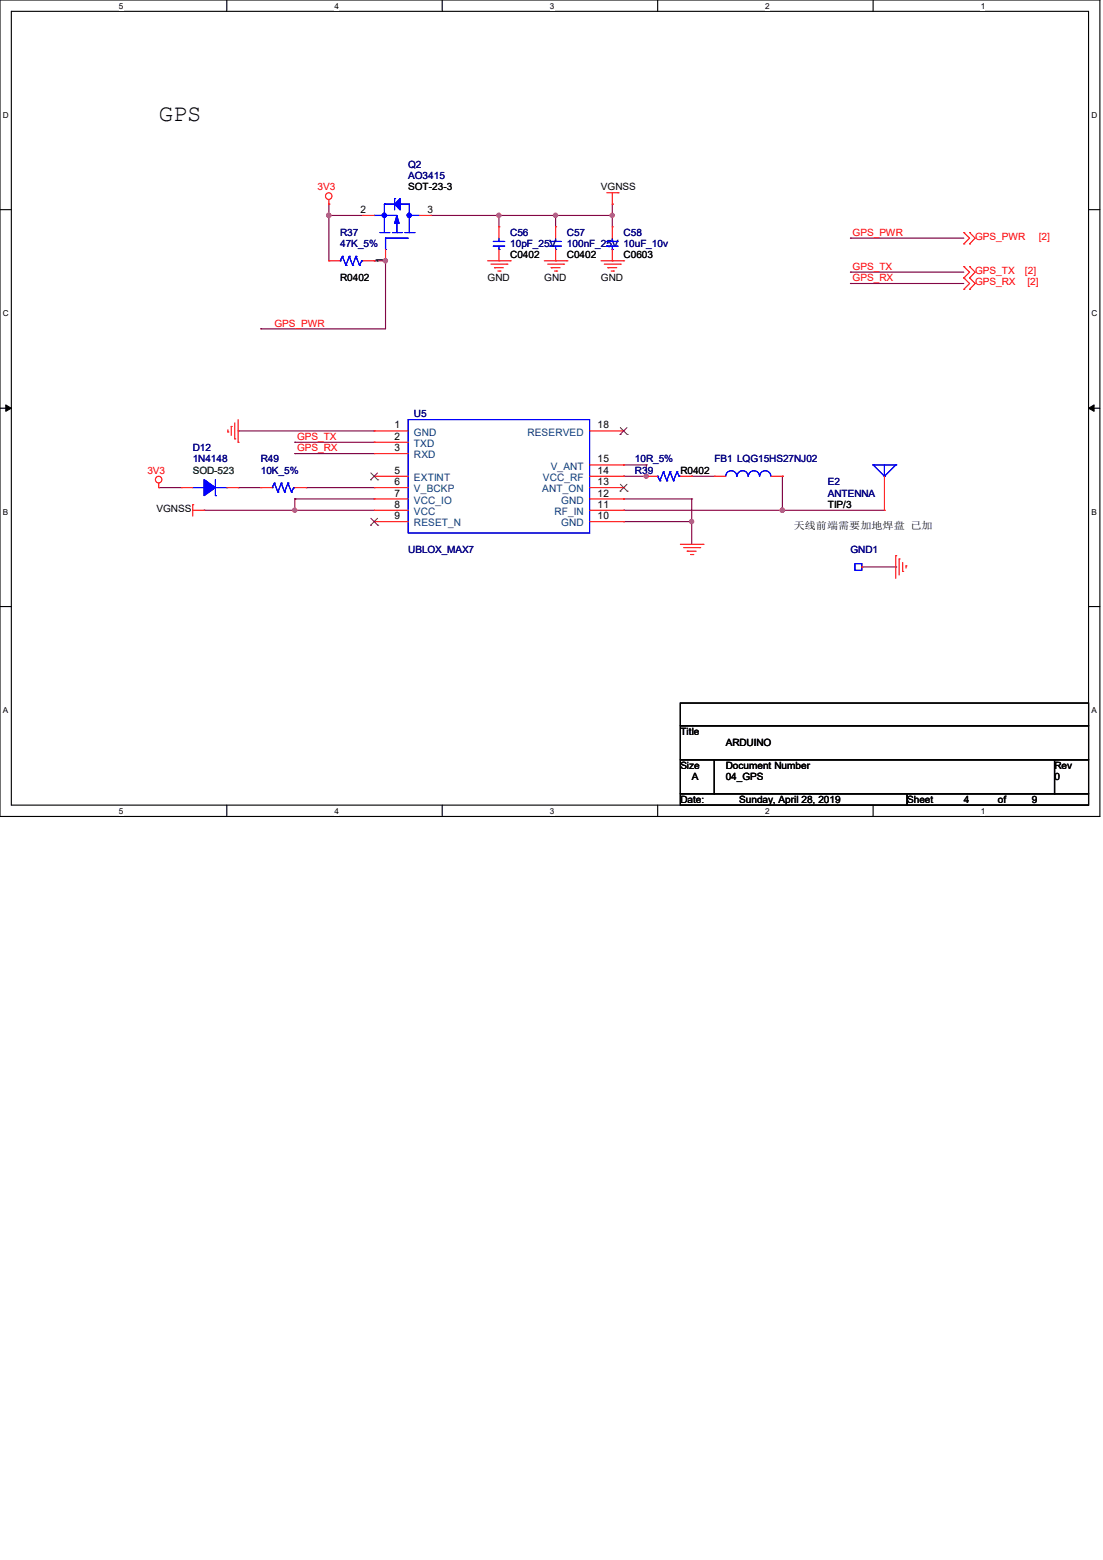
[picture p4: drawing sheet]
<svg xmlns="http://www.w3.org/2000/svg" width="210mm" height="297mm" viewBox="0 0 210 297" stroke-linecap="round" stroke-linejoin="round" font-family="sans-serif">
<path d="M0 0h209.4v155.4h-209.4zM2.2 2.2h205.1v151.1h-205.1z" fill="none" stroke="#000" stroke-width=".21"/>
<g fill="#fff">
<path d="M22.6 .3h.9v1.7h-.9z"/>
<path d="M22.6 153.5h.9v1.8h-.9z"/>
</g>
<path d="M43.2 0v2.2M43.2 153.3v2.1" fill="none" stroke="#000" stroke-width=".21"/>
<g fill="#fff">
<path d="M63.7 .3h.8v1.7h-.8z"/>
<path d="M63.7 153.5h.8v1.8h-.8z"/>
</g>
<path d="M84.2 0v2.2M84.2 153.3v2.1" fill="none" stroke="#000" stroke-width=".21"/>
<g fill="#fff">
<path d="M104.7 .3h.8v1.7h-.8z"/>
<path d="M104.7 153.5h.8v1.8h-.8z"/>
</g>
<path d="M125.2 0v2.2M125.2 153.3v2.1" fill="none" stroke="#000" stroke-width=".21"/>
<g fill="#fff">
<path d="M145.7 .3h.9v1.7h-.9z"/>
<path d="M145.7 153.5h.9v1.8h-.9z"/>
</g>
<path d="M166.2 0v2.2M166.2 153.3v2.1" fill="none" stroke="#000" stroke-width=".21"/>
<g fill="#fff">
<path d="M186.7 .3h.9v1.7h-.9z"/>
<path d="M186.7 153.5h.9v1.8h-.9z"/>
<path d="M.6 21h1.1v1.8h-1.1z"/>
<path d="M207.8 21h1.1v1.8h-1.1z"/>
<path d="M.6 58.8h1.1v1.7h-1.1z"/>
<path d="M207.8 58.8h1.1v1.7h-1.1z"/>
</g>
<path d="M0 39.9h2.2M207.3 39.9h2.1" fill="none" stroke="#000" stroke-width=".21"/>
<g fill="#fff">
<path d="M.6 96.6h1v1.7h-1z"/>
<path d="M207.8 96.6h1v1.7h-1z"/>
</g>
<path d="M0 77.7h2.2M207.3 77.7h2.1" fill="none" stroke="#000" stroke-width=".21"/>
<path d="M1.1 77.1l1.1 .6-1.1 .6zM207.3 77.7l1-.6v1.2z" fill="#000" stroke="#000" stroke-width=".19"/>
<g fill="#fff">
<path d="M.6 134.4h.9v1.7h-.9z"/>
<path d="M207.8 134.4h1v1.7h-1z"/>
</g>
<path d="M0 115.5h2.2M207.3 115.5h2.1M129.5 133.9h77.8v4.3h-77.8zM129.5 138.2h77.8v6.5h-77.8zM129.5 144.7h6.5v6.4h-6.5zM129.5 151.1h43.2v2.2h-43.2zM136 144.7h64.8v6.4h-64.8zM172.7 151.1h34.6v2.2h-34.6zM200.8 144.7h6.5v6.4h-6.5z" fill="none" stroke="#000" stroke-width=".21"/>
<g fill="none" stroke="#800040" stroke-width=".21">
<path d="M62.6 38.9h.1M62.6 38.9v10.8M116.6 38.9h.1M116.6 38.9v4.3M62.6 41h.1M62.6 41h6.5M71.2 49.7h.1M71.2 49.7h2.2M73.4 49.7h.1M73.4 49.7v12.9h-23.7M82 41h.1M82 41h34.6"/>
<path d="M95 41h.1M95 41v2.2M105.8 41h.1M105.8 41v2.2M116.6 41h.1M161.9 45.3h.1M161.9 54h.1M161.9 51.8h.1M161.9 45.3h21.6M161.9 54h21.6M161.9 51.8h21.6M49.7 62.6h.1"/>
<path d="M30.2 92.8h.1M30.2 92.8h4.3M38.9 97.2h.1M38.9 97.2h32.3M45.3 82h.1M45.3 92.8h.1M45.3 82h25.9M45.3 92.8h4.4M56.1 95h.1M56.1 84.2h.1M56.1 86.4h.1M56.1 97.2h.1"/>
<path d="M56.1 95v2.2M56.1 95h15.1M56.1 84.2h15.1M56.1 86.4h15.1M58.3 92.8h.1M58.3 92.8h12.9M118.7 88.5h.1M118.7 97.2h.1M118.7 90.7h.1M118.7 99.3h.1M118.7 95h.1M118.7 97.2h49.7"/>
<path d="M118.7 88.5h4.4M118.7 95h13M118.7 99.3h13M123.1 88.5h.1M123.1 88.5v2.2h-4.4M131.7 99.3h.1M131.7 90.7h.1M131.7 95h.1M131.7 95v8.6M131.7 90.7h4.3M149 97.2h.1M149 90.7h.1"/>
<path d="M149 90.7v6.5M164.1 107.9h6.5M170.6 107.9h.1"/>
</g>
<g fill="#f0f" stroke="#f0f" stroke-width=".21">
<circle cx="116.6" cy="41" r=".4"/>
<circle cx="105.8" cy="41" r=".4"/>
<circle cx="73.4" cy="49.6" r=".4"/>
<circle cx="62.6" cy="41" r=".4"/>
<circle cx="95" cy="41" r=".4"/>
<circle cx="131.7" cy="99.3" r=".4"/>
<circle cx="149" cy="97.1" r=".4"/>
<circle cx="123" cy="90.7" r=".4"/>
<circle cx="56.1" cy="97.1" r=".4"/>
</g>
<g fill="none" stroke="#f00" stroke-width=".21">
<path d="M62.6 38.9h.1M62.6 38v.9M115.5 36.7h2.2M116.6 38.9h.1M116.6 36.7v2.2M117.7 36.7h.1M62.6 49.7h.1M62.6 49.7h2.2M69.1 41h.1M69.1 49.7h2.1M69.1 41h2.1M71.2 49.7h.1"/>
<path d="M73.4 49.7h.1M73.4 47.5v2.2M79.9 41h2.1M82 41h.1M92.8 49.7h4.4M93.5 50.3h3M94.1 51h.1M94.1 51h1.7M94.8 51.6h.4M95 43.2h.1M95 49.7h.1M95 43.2v2.1"/>
<path d="M95 47.5v2.2M95.2 51.6h.1M96.5 50.3h.1M97.2 49.7h.1M103.6 49.7h4.3M104.3 50.3h3M104.9 51h.1M104.9 51h1.7M105.6 51.6h.4M105.8 43.2h.1M105.8 49.7h.1M105.8 43.2v2.1"/>
<path d="M105.8 47.5v2.2M106 51.6h.1M107.3 50.3h.1M107.9 49.7h.1M114.4 49.7h4.3M115.1 50.3h3M115.7 51h.1M115.7 51h1.7M116.4 51.6h.4M116.6 43.2h.1M116.6 49.7h.1M116.6 43.2v2.1"/>
<path d="M116.6 47.5v2.2M116.8 51.6h.1M118.1 50.3h.1M118.7 49.7h.1M183.5 46.4h.1M183.5 44.3h.1M183.5 52.9h.1M183.5 50.8h.1M183.5 55.1h.1M183.5 44.3l1.1 1-1.1 1.1M183.5 50.8l1.1 1-1.1 1.1M183.5 52.9l1.1 1.1-1.1 1.1"/>
<path d="M184.6 46.4h.1M184.6 44.3h.1M184.6 52.9h.1M184.6 50.8h.1M184.6 55.1h.1M184.6 44.3l1.1 1-1.1 1.1M184.6 50.8l1.1 1-1.1 1.1M184.6 52.9l1.1 1.1-1.1 1.1M45.3 79.9v4.3M30.2 92.8h.1M30.2 92v.8M34.5 92.8h.1"/>
<path d="M34.5 92.8h2.2M36.7 96.1h.1M36.7 97.2h2.2M36.7 96.1v2.2M38.9 97.2h.1M43.2 92.8h2.1M43.4 82.3h.1M43.4 81.8v.5M44 81.2h.1M44 81.2v1.7M44.7 83.6h.1M44.7 80.5v3.1"/>
<path d="M45.3 84.2h.1M45.3 92.8h.1M49.7 92.8h.1M49.7 92.8h2.1M56.1 92.8h2.2M58.3 92.8h.1M71.2 82h.1M71.2 84.2h.1M71.2 86.4h.1M71.2 90.7h.1M71.2 92.8h.1M71.2 95h.1"/>
<path d="M71.2 97.2h.1M71.2 99.3h.1M71.2 97.2h6.5M71.2 92.8h6.5M71.2 90.7h6.5M71.2 82h6.5M71.2 84.2h6.5M71.2 86.4h6.5M71.2 95h6.5M71.2 99.3h6.5M112.3 97.2h6.4M112.3 92.8h6.4"/>
<path d="M112.3 90.7h6.4M112.3 82h6.4M112.3 95h6.4M112.3 99.3h6.4M112.3 88.5h6.4M118.7 99.3h.1M118.7 82h.1M118.7 88.5h.1M118.7 90.7h.1M118.7 92.8h.1M118.7 95h.1M118.7 97.2h.1"/>
<path d="M123.1 90.7h.1M123.1 90.7h2.1M129.5 90.7h2.2M131.7 90.7h.1M136 90.7h.1M136 90.7h2.2M146.8 90.7h2.2M149 90.7h.1M168.4 97.2h.1M168.4 90.7v6.5M129.5 103.6h4.4M130.2 104.3h3"/>
<path d="M130.9 104.9h.1M130.9 104.9h1.6M131.5 105.6h.4M131.9 105.6h.1M133.2 104.3h.1M133.9 103.6h.1M164.1 107.9h.1M170.6 105.8h.1M170.6 105.8v4.3M171.2 106.4h.1M171.2 106.4v3.1M171.9 108.8h.1"/>
<path d="M171.9 107.1v1.7M172.5 107.7h.1M172.5 107.7v.5"/>
<circle cx="62.6" cy="37.3" r=".62"/>
<circle cx="30.2" cy="91.3" r=".62"/>
</g>
<g fill="none" stroke="#00f" stroke-width=".21">
<path d="M73.2 38.9h.1M73.2 38.9v5.4M73.2 38.9h1.9M75.1 37.8h.1M75.1 37.8v2.2M76.2 38.9h.1M76.2 38.9h1.7v5.4M64.8 49.7h.1M65.2 48.8h.1M65.2 48.8l.7 1.7M65.2 48.8l-.4 .9M65.9 50.5h.1"/>
<path d="M66.5 48.8h.1M66.5 48.8l.6 1.7M66.5 48.8l-.6 1.7M67.1 50.5h.1M67.8 48.8h.1M67.8 48.8l.7 1.7M67.8 48.8l-.7 1.7M68.5 50.5h.1M68.9 49.7h.1M68.9 49.7l-.4 .8M68.9 49.7h.2M71.2 41h.1"/>
<path d="M71.2 41h4.4M72.3 44.3h1.7M73.4 45.3h.1M73.4 47.5h.1M73.4 45.3h4.3M73.4 45.3v2.2M74 44.3h.1M74.7 44.3h1.7M75.6 44.3h.1M75.6 42.1v2.2M76.4 44.3h.1M77.1 44.3h1.7"/>
<path d="M77.9 44.3h.1M77.9 41h.1M77.9 41h2M78.8 44.3h.1M93.9 46h.1M93.9 46.9h.1M93.9 46h2.2M93.9 46.9h2.2M95 47.5h.1M95 46h.1M95 45.3v.7M95 46.9v.6"/>
<path d="M104.7 46h.1M104.7 46.9h.1M104.7 46h2.2M104.7 46.9h2.2M105.8 47.5h.1M105.8 46h.1M105.8 45.3v.7M105.8 46.9v.6M115.5 46h.1M115.5 46.9h.1M115.5 46h2.2M115.5 46.9h2.2"/>
<path d="M116.6 47.5h.1M116.6 46h.1M116.6 45.3v.7M116.6 46.9v.6M77.7 79.9h34.6v21.6h-34.6zM36.7 92.8h2.2M38.9 92.8h.1M41 94.4h.1M41 92.8h2.2M41 91.3v3.1M43.2 92.8h.1M51.8 92.8h.1"/>
<path d="M52.2 92h.1M52.2 92l.7 1.7M52.2 92l-.4 .8M52.9 93.7h.1M53.6 92h.1M53.6 92l.6 1.7M53.6 92l-.7 1.7M54.2 93.7h.1M54.8 92h.1M54.8 92l.7 1.7M54.8 92l-.6 1.7M55.5 93.7h.1"/>
<path d="M55.9 92.8h.1M55.9 92.8l-.4 .9M55.9 92.8h.2M125.2 90.7h.1M125.2 90.7l.4 .8M125.6 91.5h.1M126.3 89.8h.1M126.3 89.8l.7 1.7M126.3 89.8l-.7 1.7M127 91.5h.1M127.6 89.8h.1M127.6 89.8l.6 1.7"/>
<path d="M127.6 89.8l-.6 1.7M128.2 91.5h.1M128.9 89.8h.1M128.9 89.8l.4 .9M128.9 89.8l-.7 1.7M129.3 90.7h.1M129.3 90.7h.2M138.2 90.7a1.06 1.06 0 0 1 1-1.1 1.06 1.06 0 0 1 1.1 1.1M140.3 90.7a1.06 1.06 0 0 1 1.1-1.1 1.06 1.06 0 0 1 1.1 1.1M142.5 90.7a1.06 1.06 0 0 1 1.1-1.1 1.06 1.06 0 0 1 1 1.1M144.7 90.7a1.06 1.06 0 0 1 1-1.1 1.06 1.06 0 0 1 1.1 1.1M166.2 88.5h.1"/>
<path d="M166.2 88.5h4.4M166.2 88.5l2.2 2.2M168.4 90.7h.1M168.4 88.5v2.2M170.6 88.5h.1M170.6 88.5l-2.2 2.2M162.8 107.3h1.3v1.3h-1.3z"/>
</g>
<g fill="#00f" stroke="#00f" stroke-width=".21">
<path d="M75.1 38.9l1.1-1.1v2.2z"/>
<path d="M75.6 41l.4 1.5h-.9z"/>
<path d="M38.9 91.3l2.1 1.5-2.1 1.6z" fill-rule="evenodd"/>
<path d="M38.9 91.3l2.1 1.5-2.1 1.6z" fill-rule="evenodd"/>
<circle cx="77.9" cy="41" r=".4"/>
<circle cx="73.2" cy="41" r=".4"/>
</g>
<g fill="none" stroke="#804000" stroke-width=".19">
<path d="M70.6 91.4h.1M70.6 100h.1M70.6 90l1.3 1.4M70.6 98.7l1.3 1.3M71.9 90l-1.3 1.4M71.9 98.7l-1.3 1.3M71.9 91.4h.1M71.9 100h.1M118.1 82.7h.1M118.1 93.5h.1M118.1 81.4l1.3 1.3M118.1 92.2l1.3 1.3"/>
<path d="M119.4 81.4l-1.3 1.3M119.4 92.2l-1.3 1.3M119.4 82.7h.1M119.4 93.5h.1"/>
</g>
<text font-size="4.5" x="30.2" y="23">GPS</text>
<g font-size="1.9" fill="#000080">
<text x="77.7" y="31.9">Q2</text>
<text x="77.7" y="34.1">AO3415</text>
<text x="64.8" y="44.9">R37</text>
<text x="64.8" y="47">47K_5%</text>
<text x="97.2" y="44.9">C56</text>
<text x="97.2" y="47">10pF_25V</text>
<text x="108" y="44.9">C57</text>
<text x="108" y="47">100nF_25V 10uF_10v</text>
<text x="118.7" y="44.9">C58</text>
<text x="78.8" y="79.4">U5</text>
<text x="36.7" y="85.9">D12</text>
<text x="36.7" y="88.1">1N4148</text>
<text x="49.7" y="88.1">R49</text>
<text x="120.9" y="88.1">10R_5%</text>
<text x="136" y="88.1">FB1 LQG15HS27NJ02</text>
<text x="49.7" y="90.2">10K_5%</text>
<text x="120.9" y="90.2">R39</text>
<text x="157.6" y="92.4">E2</text>
<text x="157.6" y="94.5">ANTENNA</text>
<text x="77.7" y="105.3">UBLOX_MAX7</text>
<text x="161.9" y="105.3">GND1</text>
</g>
<g font-size="1.9" fill="#f00">
<text x="60.5" y="36.2">3V3</text>
<text x="162.3" y="44.9">GPS_PWR</text>
<text x="185.7" y="45.7">GPS_PWR</text>
<text x="197.8" y="45.7">[2]</text>
<text x="162.3" y="53.6">GPS_RX</text>
<text x="162.3" y="51.4">GPS_TX</text>
<text x="185.7" y="52.2">GPS_TX</text>
<text x="195.2" y="52.2">[2]</text>
<text x="185.7" y="54.4">GPS_RX</text>
<text x="195.6" y="54.4">[2]</text>
<text x="52.2" y="62.2">GPS_PWR</text>
<text x="56.6" y="83.8">GPS_TX</text>
<text x="56.6" y="85.9">GPS_RX</text>
<text x="28.1" y="90.2">3V3</text>
</g>
<g font-size="1.9">
<text x="68.6" y="40.6">2</text>
<text x="77.7" y="36.2">SOT-23-3</text>
<text x="81.4" y="40.6">3</text>
<text x="114.4" y="36.2">VGNSS</text>
<text x="64.8" y="53.5">R0402</text>
<text x="72.9" y="50.1" transform="rotate(-90 72.9 50.1)">1</text>
<text x="92.8" y="53.5">GND</text>
<text x="97.2" y="49.2">C0402</text>
<text x="103.6" y="53.5">GND</text>
<text x="108" y="49.2">C0402</text>
<text x="114.4" y="53.5">GND</text>
<text x="118.7" y="49.2">C0603</text>
<text x="75.1" y="81.6">1</text>
<text x="75.1" y="83.7">2</text>
<text x="113.8" y="81.6">18</text>
<text x="75.1" y="85.9">3</text>
<text x="113.8" y="88.1">15</text>
<text x="75.1" y="90.2">5</text>
<text x="75.1" y="92.4">6</text>
<text x="75.1" y="94.5">7</text>
<text x="113.8" y="90.2">14</text>
<text x="113.8" y="92.4">13</text>
<text x="113.8" y="94.5">12</text>
<text x="129.5" y="90.2">R0402</text>
<text x="29.8" y="97.5">VGNSS</text>
<text x="75.1" y="96.7">8</text>
<text x="75.1" y="98.8">9</text>
<text x="113.8" y="98.8">10</text>
<text x="113.8" y="96.7">11</text>
<text x="151.1" y="100.8">天线前端需要加地焊盘 已加</text>
<text x="157.6" y="96.7">TIP/3</text>
<text x="129.5" y="139.9">Title</text>
<text x="138.2" y="142">ARDUINO</text>
<text x="129.5" y="146.3">Size</text>
<text x="131.7" y="148.5">A</text>
<text x="138.2" y="146.3">Document Number</text>
<text x="138.2" y="148.5">04_GPS</text>
<text x="200.8" y="146.3">Rev</text>
<text x="200.8" y="148.5">0</text>
<text x="129.5" y="152.8">Date:</text>
<text x="140.8" y="152.8">Sunday, April 28, 2019</text>
<text x="172.7" y="152.8">Sheet</text>
<text x="183.5" y="152.8">4</text>
<text x="190" y="152.8">of</text>
<text x="196.5" y="152.8">9</text>
</g>
<g font-size="1.9" fill="#004080">
<text x="78.8" y="82.9">GND</text>
<text x="100.4" y="82.9">RESERVED</text>
<text x="78.8" y="85.1">TXD</text>
<text x="78.8" y="87.2">RXD</text>
<text x="104.9" y="89.4">V_ANT</text>
<text x="78.8" y="91.6">EXTINT</text>
<text x="78.8" y="93.7">V_BCKP</text>
<text x="78.8" y="95.9">VCC_IO</text>
<text x="103.3" y="93.7">ANT_ON</text>
<text x="103.4" y="91.6">VCC_RF</text>
<text x="106.9" y="95.9">GND</text>
<text x="78.8" y="98">VCC</text>
<text x="78.8" y="100.2">RESET_N</text>
<text x="105.6" y="98">RF_IN</text>
<text x="106.9" y="100.2">GND</text>
</g>
<text font-size="1.9" fill="#008000" x="36.7" y="90.2">SOD-523</text>
<g font-size="1.6">
<text x="22.6" y="1.7">5</text>
<text x="63.7" y="1.7">4</text>
<text x="104.7" y="1.7">3</text>
<text x="145.7" y="1.7">2</text>
<text x="186.7" y="1.7">1</text>
<text x=".6" y="22.4">D</text>
<text x="207.8" y="22.4">D</text>
<text x=".6" y="60.2">C</text>
<text x="207.8" y="60.2">C</text>
<text x=".6" y="98">B</text>
<text x="207.8" y="98">B</text>
<text x=".6" y="135.8">A</text>
<text x="207.8" y="135.8">A</text>
<text x="22.6" y="154.9">5</text>
<text x="63.7" y="154.9">4</text>
<text x="104.7" y="154.9">3</text>
<text x="145.7" y="154.9">2</text>
<text x="186.7" y="154.9">1</text>
</g>
</svg>
